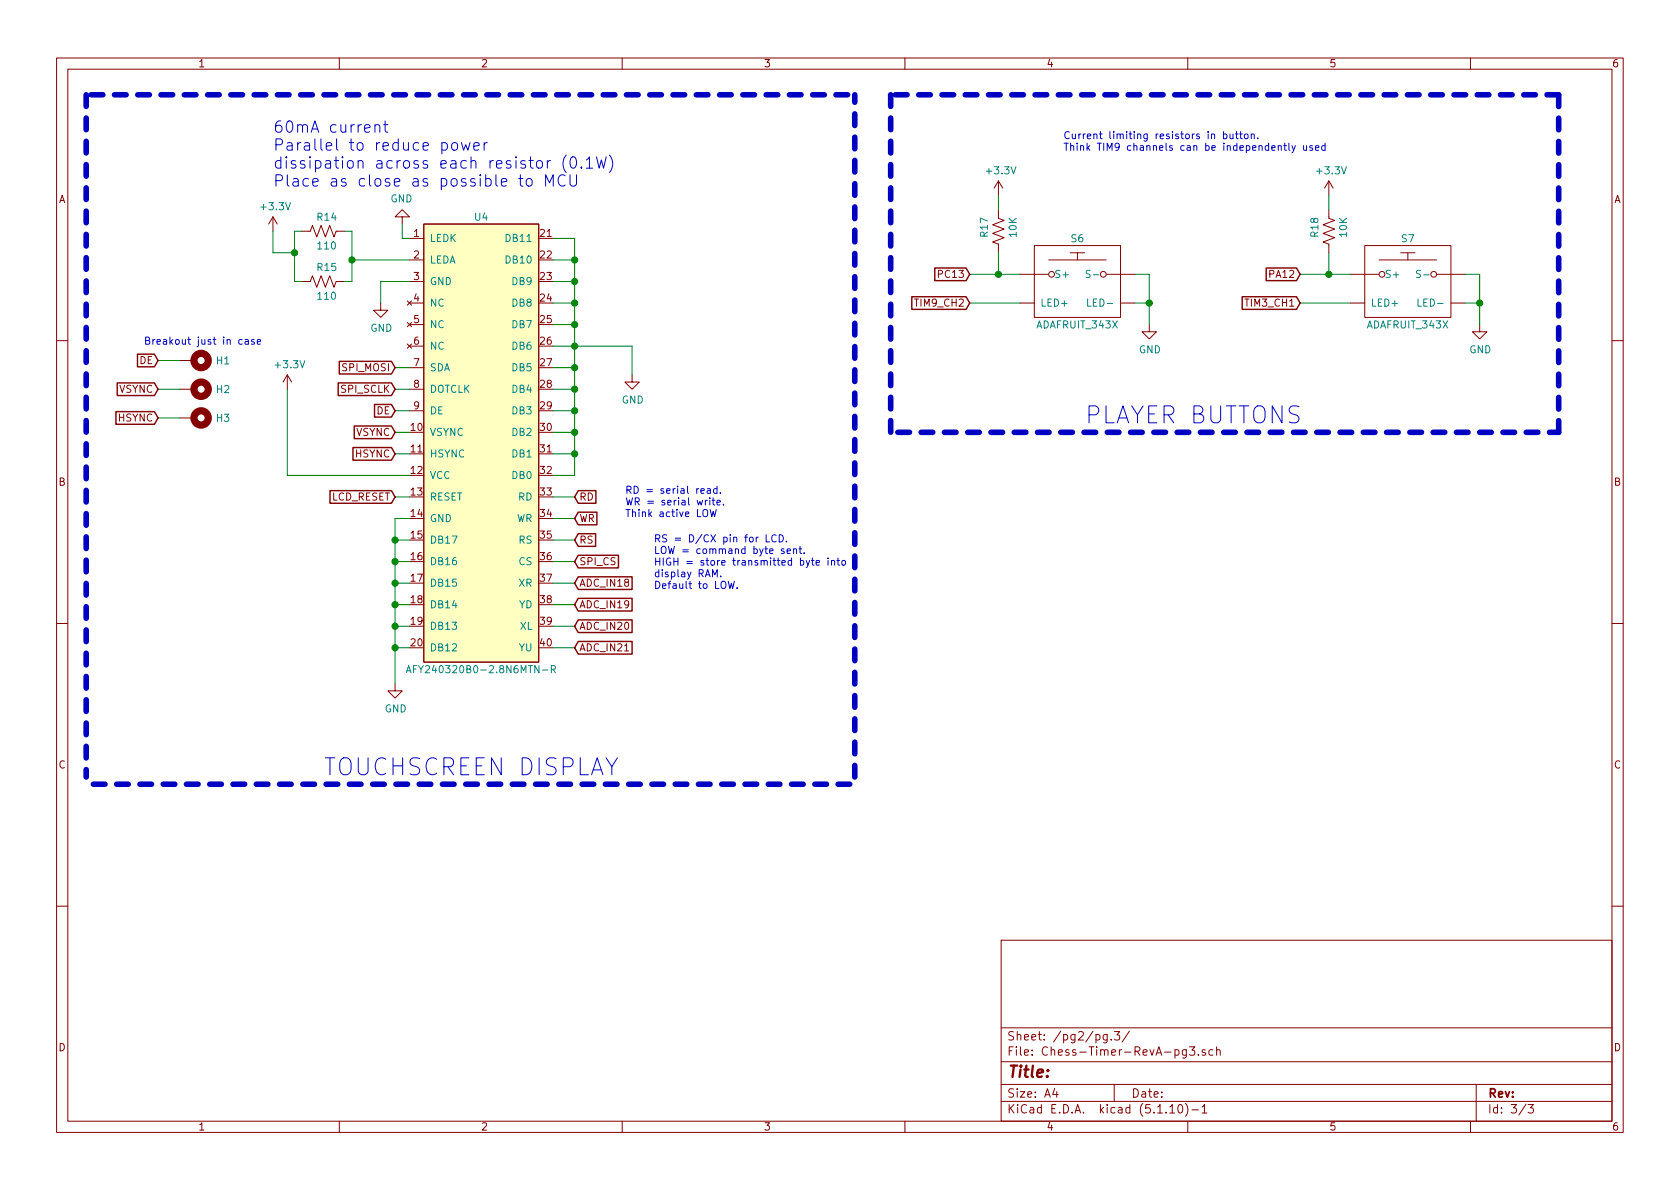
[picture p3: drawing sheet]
<svg xmlns="http://www.w3.org/2000/svg" width="297mm" height="210mm" viewBox="0 0 297 210" stroke-linecap="round" stroke-linejoin="round" font-family="sans-serif">
<g fill="none" stroke="#840000" stroke-width=".18">
<path d="M10 10.3h277v189.9h-277zM12 12.2h273v186.1h-273zM60 10.3v1.9M110 10.3v1.9M160 10.3v1.9M210 10.3v1.9M260 10.3v1.9M48.3 38.3l-.8 1.3M48.3 38.3v2.6M48.3 38.3l.7 1.3M71.1 38.3h1.3l-1.3-1.2-1.3 1.2h1.3v1.3M74.9 39.6h20.3v77.5h-20.3z"/>
<path d="M176.5 37.1v1.5l1 .4-2 .7 2 .8-2 .8 2 .7-2 .8 1 .4v1.5M176.5 32l-.7 1.3M176.5 32v2.5M176.5 32l.8 1.3M234.9 37.1v1.5l1.1 .4-2.1 .7 2.1 .8-2.1 .8 2.1 .7-2.1 .8 1 .4v1.5M234.9 32l-.7 1.3M234.9 32v2.5M234.9 32l.8 1.3M53.3 40.9h1.6l.3-1 .8 2 .8-2 .7 2 .8-2 .8 2 .3-1h1.6M53.3 49.8h1.6l.3-1 .8 2 .8-2 .7 2 .8-2 .8 2 .3-1h1.6M67.3 53.6v1.3h1.3l-1.3 1.2-1.3-1.2h1.3M72 53.2l.8 .8"/>
<path d="M72 57l.8 .8M72.4 42.2h2.5M72.4 46h2.5M72.4 49.8h2.5M72.4 53.6h2.5M72.4 57.4h2.5M72.8 53.2l-.8 .8M72.8 57l-.8 .8M180.3 53.6h2.6M180.3 48.5h5M182.9 43.4h15.2v12.7h-15.2zM185.4 46h10.2"/>
<path d="M189.2 44.7h2.6M190.5 44.7v1.3M195.7 48.5h5M198.1 53.6h2.6M203.2 57.4v1.3h1.3l-1.3 1.2-1.3-1.2h1.3M238.8 53.6h2.5M238.8 48.5h5M241.3 43.4h15.2v12.7h-15.2zM243.8 46h10.2M247.6 44.7h2.6M248.9 44.7v1.3M254.1 48.5h5"/>
<path d="M256.5 53.6h2.6M261.6 57.4v1.3h1.3l-1.3 1.2-1.3-1.2h1.3M10 60.2h2M31.7 68.8h2.6M31.7 73.9h2.6M31.7 63.7h2.6M50.8 66.3l-.8 1.3M50.8 66.3v2.5M50.8 66.3l.8 1.3M72 60.8l.8 .8M72.4 61.2h2.5M72.4 65h2.5"/>
<path d="M72.4 68.8h2.5M72.4 72.6h2.5M72.8 60.8l-.8 .8M111.8 66.3v1.3h1.2l-1.2 1.2-1.3-1.2h1.3M285 60.2h2M10 110.3h2M110.4 115.1h.8M285 110.3h2M69.8 120.9v1.3h1.3l-1.3 1.2-1.2-1.2h1.2M10 160.2h2M177 166.3h108v32h-108zM285 160.2h2"/>
<path d="M60 198.3v1.9M110 198.3v1.9M160 198.3v1.9M177 194.8h108M177 191.8h108M177 187.8h108M177 181.8h108M186.5 192.5l-.4 1h1M186.8 193v1M195.8 182.9v1.2l-.3 .3-.4-.1M195.8 183l-.5-.1-.3 .3 .1 .6 .2 .1 .5-.1M196.5 183.8v.1"/>
<path d="M197 191.8v3M197.1 182.4h.9l-.5 .6 .4 .1v.7l-.2 .1-.6-.1M199.7 182.3l-1.3 2M206.8 195.8l.5-.5v1.5M206.8 196.8h.9M208.5 195.4l.1-.1a.8 .8 0 0 1 .5 .8 .8 .8 0 0 1-.5 .7 1 1 0 0 1-.1-1.4zM209.6 195.1a1.71 1.71 0 0 1 0 2.3M209.8 185.6v1.2l-.3 .3-.4-.1M209.8 185.7l-.5-.1-.3 .3 .2 .6h.6M210 198.3v1.9M210.3 185.1h1l-.6 .6 .5 .1v.7l-.2 .1-.7-.1M210.7 196.3h1.2"/>
<path d="M211.9 186.5v.1M212.5 195.8l.5-.5v1.5M212.5 196.8h.9M213.1 185.7l-.3-.1-.3 .2 .1 .2 .5 .2v.3h-.6M214.5 185.7l-.5-.1-.3 .3 .1 .6 .2 .1 .5-.1M215.1 185.7l.2-.1 .4 .1v.9M215.1 185.1v1.5M260 198.3v1.9M261 191.8v6.5M269.8 195.2l-1.2 2M270.2 195.3h.9l-.5 .6 .4 .1v.7l-.2 .1-.6-.1"/>
<circle cx="185.9" cy="48.5" r=".51"/>
<circle cx="195.1" cy="48.5" r=".51"/>
<circle cx="244.3" cy="48.5" r=".51"/>
<circle cx="253.5" cy="48.5" r=".51"/>
</g>
<path d="M74.9 39.6h20.3v77.5h-20.3z" fill="#ffffc2" stroke="#ffffc2" stroke-width=".18"/>
<g fill="none" stroke="#008484" stroke-width=".18">
<path d="M192.3 52.9v1.2h.6M192.7 47.9l-.4-.1-.2 .1v.5l.6 .2v.2l-.2 .3-.5-.1M193.3 48.6h1M250.7 52.9v1.2h.6M251.2 47.9l-.5-.1-.2 .1v.5l.6 .2 .1 .2-.3 .3-.5-.1M251.7 48.6h1M71.8 119l.5-1.3 .4 1.3M72 118.6h.6M73.1 118.3h.4M73.7 117.7h-.6v1.3M95.9 118.5h1M97.5 118.4l.6-.1v-.5l-.1-.1h-.5v1.3"/>
<path d="M97.8 118.4l.4 .6"/>
</g>
<g fill="none" stroke="#840000" stroke-width="1.3">
<circle cx="35.6" cy="63.7" r="1.27"/>
<circle cx="35.6" cy="68.8" r="1.27"/>
<circle cx="35.6" cy="73.9" r="1.27"/>
</g>
<path d="M15.2 16.8v120.6M149.9 16.8h-134.7M157.5 16.8v59.6M275.6 16.8h-118.1M158.7 76.4h116.9M275.6 76.4v-59.6M16.5 138.7h134.6M151.1 137.4v-120.6" fill="none" stroke="#0000c2" stroke-width=".99" stroke-dasharray="2.1 2.1"/>
<g fill="none" stroke="#008400" stroke-width=".18">
<path d="M71.1 39.6v2.6h1.3M176.5 34.5v2.6M234.9 34.5v2.6M48.3 40.9v3.8h3.8M53.3 40.9h-1.2v8.9h1.2M61 40.9h1.2v8.9h-1.2M62.2 46h10.2M72.4 49.8h-5.1v3.8M97.8 42.2h3.8v41.9h-3.8M97.8 49.8h3.8M97.8 46h3.8M97.8 53.6h3.8"/>
<path d="M97.8 57.4h3.8M171.4 48.5h8.9M171.4 53.6h8.9M176.5 44.7v3.8M200.7 48.5h2.5v8.9M200.7 53.6h2.5M229.9 48.5h8.9M229.9 53.6h8.9M234.9 44.7v3.8M259.1 48.5h2.5v8.9M259.1 53.6h2.5M27.9 68.8h3.8"/>
<path d="M27.9 73.9h3.8M27.9 63.7h3.8M50.8 68.8v15.3h21.6M69.8 65h2.6M69.8 72.6h2.6M69.8 76.4h2.6M69.8 68.8h2.6M97.8 65h3.8M97.8 72.6h3.8M97.8 76.4h3.8M97.8 61.2h14v5.1M97.8 68.8h3.8"/>
<path d="M69.8 87.9h2.6M69.8 80.3h2.6M69.8 99.3h2.6M69.8 95.5h2.6M72.4 91.7h-2.6v29.2M97.8 87.9h3.8M97.8 80.3h3.8M97.8 99.3h3.8M97.8 95.5h3.8M97.8 91.7h3.8M69.8 114.5h2.6M69.8 110.7h2.6"/>
<path d="M69.8 106.9h2.6M69.8 103.1h2.6M97.8 114.5h3.8M97.8 110.7h3.8M97.8 106.9h3.8M97.8 103.1h3.8"/>
</g>
<g fill="none" stroke="#840000" stroke-width=".25">
<path d="M161.2 52.5h9.6l.6 1.1-.6 1.1h-9.6zM165.3 47.4h5.5l.6 1.1-.6 1.1h-5.5zM219.6 52.5h9.6l.7 1.1-.7 1.1h-9.6zM223.9 47.4h5.3l.7 1.1-.7 1.1h-5.3zM20.5 72.8h6.8l.6 1.1-.6 1.1h-6.8zM20.7 67.7h6.6l.6 1.1-.6 1.1h-6.6zM24.3 62.6h3l.6 1.1-.6 1.2h-3zM59.8 67.7h9.4l.6 1.1-.6 1.1h-9.4zM60 63.9h9.2l.6 1.1-.6 1.1h-9.2zM62.4 79.1h6.8l.6 1.2-.6 1.1h-6.8zM62.6 75.3h6.6l.6 1.1-.6 1.2h-6.6zM66.2 71.5h3l.6 1.1-.6 1.2h-3z"/>
<path d="M58.3 86.8h10.9l.6 1.1-.6 1.1h-10.9zM102.2 86.8h3.2v2.2h-3.2l-.6-1.1zM102.2 90.6h3.3v2.2h-3.3l-.6-1.1zM102.2 94.4h3.1v2.2h-3.1l-.6-1.1zM102.2 98.2h7.1v2.2h-7.1l-.6-1.1zM102.2 113.4h9.6v2.3h-9.6l-.6-1.2zM102.2 109.6h9.6v2.3h-9.6l-.6-1.2zM102.2 105.8h9.6v2.2h-9.6l-.6-1.1zM102.2 102h9.6v2.2h-9.6l-.6-1.1z"/>
</g>
<g fill="none" stroke="#0000c2" stroke-width=".18">
<path d="M66.3 22.2a.49 .49 0 0 1 .9 .1v1.1M66.3 22v1.4M67.8 22h.8M68.1 21.4v1.7l.1 .2 .4 .1M80 25.3a.54 .54 0 0 1 .9 .3v.6a.54 .54 0 0 1-.5 .4 .54 .54 0 0 1-.5-.4v-.6zM81.6 25.2l.4 1.4 .3-1 .4 1 .4-1.4M83.8 25.9l.9-.2-.1-.4-.6-.1-.2 .3 .1 1 .1 .1 .6-.1M85.6 25.2v1.4M86.2 25.2l-.4 .1-.2 .3M91.7 31.6h.8M92 30.9v1.7l.1 .2 .4 .1M93.2 31.7a.52 .52 0 0 1 .9 .2v.6a.54 .54 0 0 1-.5 .4 .54 .54 0 0 1-.6-.4v-.6z"/>
<path d="M96.5 32.9v-2l.7 1.4 .6-1.4v2M97.3 28.4l-.3 .1-.2 .3M99.9 31.1a.82 .82 0 0 0-1 0 .82 .82 0 0 0-.2 .9 .75 .75 0 0 0 .4 .8 .75 .75 0 0 0 .8-.1M100.1 27.4a2.37 2.37 0 0 0 0 3.1M100.8 30.9v1.6l.4 .4h.3l.4-.4v-1.6M101 27.9a.49 .49 0 0 1 .5-.2 .49 .49 0 0 1 .3 .4 1.04 1.04 0 0 1-.5 1.6 1.25 1.25 0 0 1-.3-1.8zM102.8 29.5l.1 .1-.1 .1-.1-.1 .1-.1v.2M103.7 28.3l.5-.6v2M103.7 29.7h1.1M105.5 27.7l.4 2 .4-1.4 .4 1.4 .5-2M107.7 27.4a2.29 2.29 0 0 1 0 3.1M216.3 23.7h.4l.2 .2-.1 .6h-.5"/>
<path d="M216.3 23.3v1.2M217.5 23.7v.8h.3l.2-.1M218 23.7v.8M218.4 23.7h.5M218.6 23.3v1.1l.3 .1M219.2 23.7h.5M219.4 23.3v1.1l.3 .1M220.1 23.8l.2-.1 .3 .1 .1 .5-.2 .2h-.2l-.2-.1zM221.2 23.8l.2-.1h.3l.1 .8M221.2 23.7v.8M222.4 24.4v.1M226 25.9l.2-.2 .3 .1v.8"/>
<path d="M227 25.7h.5M227.2 25.3v1.1l.3 .2M227.9 25.3v1.1l.2 .2M228.4 25.7l.3 .9M229 25.7l-.4 1.2-.2 .1M230.5 25.7v.8l.3 .1 .2-.1M231 25.7v.9M232.1 25.8l-.4-.1-.1 .2v.2l.5 .1v.3h-.5M232.6 26.2l.6-.1-.1-.3-.3-.1-.2 .2 .1 .6h.4M234.3 25.8l-.4-.1-.2 .3 .1 .5h.5M234.3 25.3v1.3M42.8 60.1l-.3-.1-.3 .3 .1 .5h.5"/>
<path d="M43.4 60.1h.4l.1 .8M43.9 60.3l-.4 .1-.2 .2 .1 .2h.5M44.9 60.1l-.3-.1-.2 .2 .1 .2 .4 .1v.3h-.5M45.5 60.4l.6-.1-.1-.2-.3-.1-.2 .2v.6h.5M123.9 86.8l.6-.1v-.2l-.4-.1-.2 .2 .1 .6h.5M124.3 90.3a.45 .45 0 0 1 .8 0 .88 .88 0 0 1-.3 1.1l-.3-.1a1.07 1.07 0 0 1-.2-1zM125.1 86.5h.5v.7M125.1 88.5h-.3l-.1 .2M125.5 88v.2M125.5 88.5v.8M125.6 90.1l.3 1.3 .2-1 .2 1 .3-1.3M125.6 86.7l-.4 .1-.2 .1 .1 .3h.5"/>
<path d="M125.9 88.5h.5M126.1 88v1.1l.3 .2M126.8 86.5l-.4-.1-.2 .2 .1 .6h.5M126.8 88.9l.6-.1-.1-.3h-.4l-.1 .1v.6h.5M126.8 86v1.2M127.4 87.1v.1M127.9 89.2v.1M135.5 94.6v1.2h.6M137.2 94.7a.51 .51 0 0 0-.6 0 .51 .51 0 0 0-.2 .6 .46 .46 0 0 0 .3 .5 .46 .46 0 0 0 .5-.1M137.8 94.6a.64 .64 0 0 1 .7 .6 .64 .64 0 0 1-.7 .6zM138.6 97.1l-.3-.1-.2 .2 .1 .2 .4 .1v.3h-.5M139 95.7v.1"/>
<path d="M139.2 97.5l.6-.1-.1-.3-.4-.1-.1 .2v.6h.5M140.3 97.2l.2-.2 .3 .1v.8M140.3 97v.9M141.3 97h.5M141.5 96.6v1.1l.3 .2M142.2 97.8v.1M143.2 99.1l-.5 1.1-.2 .2M143.5 99.1h.4M143.6 98.7v1.1l.3 .1M144.3 99.5l.6-.1v-.2l-.4-.1-.2 .2v.6h.6M146.4 98.7v.1M146.4 99.1v.8"/>
<path d="M147 99.2l.2-.1 .3 .1 .1 .7M147 99.1v.8M148 99.1h.5M148.2 98.7v1.1l.3 .1M148.9 99.2l.4-.1 .2 .2-.1 .6h-.3l-.2-.1zM126 102v-1.3l.4 .9 .4-.9v1.3M127.4 101.9v.1M128.8 102.8l.3 1.3 .2-1 .2 1 .3-1.3M130.3 103.9v.2"/>
</g>
<g fill="#008400" stroke="#008400" stroke-width=".25">
<circle cx="101.6" cy="53.6" r=".51"/>
<circle cx="101.6" cy="68.8" r=".51"/>
<circle cx="101.6" cy="72.6" r=".51"/>
<circle cx="261.6" cy="53.6" r=".51"/>
<circle cx="101.6" cy="65" r=".51"/>
<circle cx="235" cy="48.5" r=".51"/>
<circle cx="203.2" cy="53.6" r=".51"/>
<circle cx="101.6" cy="76.4" r=".51"/>
<circle cx="176.5" cy="48.5" r=".51"/>
<circle cx="101.6" cy="61.2" r=".51"/>
<circle cx="101.6" cy="80.3" r=".51"/>
<circle cx="101.6" cy="57.4" r=".51"/>
<circle cx="69.9" cy="106.9" r=".51"/>
<circle cx="101.6" cy="49.8" r=".51"/>
<circle cx="69.9" cy="95.5" r=".51"/>
<circle cx="52.1" cy="44.7" r=".51"/>
<circle cx="101.6" cy="46" r=".51"/>
<circle cx="69.9" cy="99.3" r=".51"/>
<circle cx="62.2" cy="46" r=".51"/>
<circle cx="69.9" cy="103.1" r=".51"/>
<circle cx="69.9" cy="114.5" r=".51"/>
<circle cx="69.9" cy="110.7" r=".51"/>
</g>
<g font-size="4.2" fill="#0000c2">
<text x="191.8" y="74.9">PLAYER BUTTONS</text>
<text x="57.1" y="137.2">TOUCHSCREEN DISPLAY</text>
</g>
<g font-size="2.8" fill="#0000c2">
<text x="48.3" y="23.5">60mA current</text>
<text x="48.3" y="26.7">Parallel to reduce power</text>
<text x="48.3" y="29.8">dissipation across each resistor (0.1W)</text>
<text x="48.3" y="33">Place as close as possible to MCU</text>
</g>
<text font-size="2.8" fill="#840000" x="178" y="190.5">Title:</text>
<g font-size="2.1" fill="#840000">
<text x="178" y="184">Sheet: /pg2/pg.3/</text>
<text x="178" y="186.7">File: Chess-Timer-RevA-pg3.sch</text>
<text x="178" y="196.9">KiCad E.D.A. kicad (5.1.10)-1</text>
<text x="178" y="194.1">Size: A4</text>
<text x="200" y="194.1">Date:</text>
<text x="263" y="194.1">Rev:</text>
<text x="263" y="196.9">Id: 3/3</text>
</g>
<g font-size="1.8" fill="#840000">
<text x="35" y="11.9">1</text>
<text x="85" y="11.9">2</text>
<text x="135" y="11.9">3</text>
<text x="185" y="11.9">4</text>
<text x="235" y="11.9">5</text>
<text x="285" y="11.9">6</text>
<text x="10.4" y="35.9">A</text>
<text x="285.4" y="35.9">A</text>
<text x="73.2" y="41.9">1</text>
<text x="95.6" y="41.9">21</text>
<text x="73.2" y="45.7">2</text>
<text x="95.6" y="45.7">22</text>
<text x="73.2" y="49.5">3</text>
<text x="73.2" y="53.3">4</text>
<text x="95.6" y="49.5">23</text>
<text x="95.6" y="53.3">24</text>
<text x="166.2" y="49.1">PC13</text>
<text x="224.7" y="49.1">PA12</text>
<text x="73.2" y="57.1">5</text>
<text x="95.6" y="57.1">25</text>
<text x="162.1" y="54.2">TIM9_CH2</text>
<text x="220.5" y="54.2">TIM3_CH1</text>
<text x="24.7" y="64.4">DE</text>
<text x="60.7" y="65.7">SPI_MOSI</text>
<text x="73.2" y="61">6</text>
<text x="73.2" y="64.8">7</text>
<text x="95.6" y="61">26</text>
<text x="95.6" y="64.8">27</text>
<text x="21.1" y="69.5">VSYNC</text>
<text x="60.4" y="69.5">SPI_SCLK</text>
<text x="73.2" y="68.6">8</text>
<text x="95.6" y="68.6">28</text>
<text x="21" y="74.5">HSYNC</text>
<text x="63" y="77.1">VSYNC</text>
<text x="66.6" y="73.3">DE</text>
<text x="72.7" y="76.2">10</text>
<text x="73.2" y="72.4">9</text>
<text x="95.6" y="72.4">29</text>
<text x="95.6" y="76.2">30</text>
<text x="62.9" y="80.9">HSYNC</text>
<text x="72.7" y="80">11</text>
<text x="72.7" y="83.8">12</text>
<text x="95.6" y="80">31</text>
<text x="95.6" y="83.8">32</text>
<text x="10.4" y="85.9">B</text>
<text x="58.5" y="88.5">LCD_RESET</text>
<text x="72.7" y="87.6">13</text>
<text x="95.6" y="87.6">33</text>
<text x="102.4" y="88.5">RD</text>
<text x="285.4" y="85.9">B</text>
<text x="72.7" y="91.4">14</text>
<text x="72.7" y="95.2">15</text>
<text x="95.6" y="91.4">34</text>
<text x="95.6" y="95.2">35</text>
<text x="102.4" y="92.3">WR</text>
<text x="72.7" y="99.1">16</text>
<text x="95.6" y="99.1">36</text>
<text x="102.4" y="96.1">RS</text>
<text x="102.4" y="99.9">SPI_CS</text>
<text x="72.7" y="102.9">17</text>
<text x="72.7" y="106.7">18</text>
<text x="95.6" y="102.9">37</text>
<text x="95.6" y="106.7">38</text>
<text x="102.4" y="107.6">ADC_IN19</text>
<text x="102.4" y="103.8">ADC_IN18</text>
<text x="72.7" y="110.5">19</text>
<text x="95.6" y="110.5">39</text>
<text x="102.4" y="111.4">ADC_IN20</text>
<text x="72.7" y="114.3">20</text>
<text x="95.6" y="114.3">40</text>
<text x="102.4" y="115.2">ADC_IN21</text>
<text x="10.4" y="135.9">C</text>
<text x="285.4" y="135.9">C</text>
<text x="10.4" y="185.9">D</text>
<text x="285.4" y="185.9">D</text>
<text x="35" y="199.9">1</text>
<text x="85" y="199.9">2</text>
<text x="135" y="199.9">3</text>
<text x="185" y="199.9">4</text>
<text x="235" y="199.9">5</text>
<text x="285" y="199.9">6</text>
</g>
<g font-size="1.8" fill="#0000c2">
<text x="188" y="24.6">Current limiting resistors in button.</text>
<text x="188" y="26.7">Think TIM9 channels can be independently used</text>
<text x="25.4" y="61">Breakout just in case</text>
<text x="110.5" y="87.3">RD = serial read.</text>
<text x="110.5" y="89.4">WR = serial write.</text>
<text x="110.5" y="91.4">Think active LOW</text>
<text x="115.6" y="95.9">RS = D/CX pin for LCD.</text>
<text x="115.6" y="98">LOW = command byte sent.</text>
<text x="115.6" y="100">HIGH = store transmitted byte into</text>
<text x="115.6" y="102.1">display RAM.</text>
<text x="115.6" y="104.1">Default to LOW.</text>
</g>
<g font-size="1.8" fill="#008484">
<text x="69" y="35.8">GND</text>
<text x="174.6" y="30.8">+3.3V</text>
<text x="233" y="30.8">+3.3V</text>
<text x="46.3" y="37.2">+3.3V</text>
<text x="56.2" y="39">R14</text>
<text x="84" y="39">U4</text>
<text x="174.7" y="41.9" transform="rotate(-90 174.7 41.9)">R17</text>
<text x="179.8" y="41.9" transform="rotate(-90 179.8 41.9)">10K</text>
<text x="233.1" y="41.9" transform="rotate(-90 233.1 41.9)">R18</text>
<text x="238.2" y="41.9" transform="rotate(-90 238.2 41.9)">10K</text>
<text x="56.2" y="47.9">R15</text>
<text x="56.3" y="44.1">110</text>
<text x="75.9" y="42.8">LEDK</text>
<text x="75.9" y="46.6">LEDA</text>
<text x="89.7" y="42.8">DB11</text>
<text x="89.7" y="46.6">DB10</text>
<text x="189.4" y="42.8">S6</text>
<text x="247.9" y="42.8">S7</text>
<text x="56.3" y="53">110</text>
<text x="75.9" y="50.4">GND</text>
<text x="90.7" y="50.4">DB9</text>
<text x="186.4" y="49.1">S+</text>
<text x="244.8" y="49.1">S+</text>
<text x="65.5" y="58.7">GND</text>
<text x="75.9" y="54.2">NC</text>
<text x="75.9" y="58">NC</text>
<text x="90.7" y="54.2">DB8</text>
<text x="90.7" y="58">DB7</text>
<text x="183.4" y="58.1">ADAFRUIT_343X</text>
<text x="183.9" y="54.2">LED+</text>
<text x="193" y="54.2">LED-</text>
<text x="241.9" y="58.1">ADAFRUIT_343X</text>
<text x="242.3" y="54.2">LED+</text>
<text x="251.4" y="54.2">LED-</text>
<text x="38.3" y="64.4">H1</text>
<text x="48.8" y="65.1">+3.3V</text>
<text x="75.9" y="61.8">NC</text>
<text x="75.9" y="65.7">SDA</text>
<text x="90.7" y="61.8">DB6</text>
<text x="90.7" y="65.7">DB5</text>
<text x="201.4" y="62.5">GND</text>
<text x="259.8" y="62.5">GND</text>
<text x="38.3" y="69.5">H2</text>
<text x="75.9" y="69.5">DOTCLK</text>
<text x="90.7" y="69.5">DB4</text>
<text x="109.9" y="71.4">GND</text>
<text x="38.3" y="74.6">H3</text>
<text x="75.9" y="77.1">VSYNC</text>
<text x="75.9" y="73.3">DE</text>
<text x="90.7" y="73.3">DB3</text>
<text x="90.7" y="77.1">DB2</text>
<text x="75.9" y="80.9">HSYNC</text>
<text x="90.7" y="80.9">DB1</text>
<text x="75.9" y="84.7">VCC</text>
<text x="75.9" y="88.5">RESET</text>
<text x="90.7" y="84.7">DB0</text>
<text x="91.7" y="88.5">RD</text>
<text x="75.9" y="92.3">GND</text>
<text x="91.3" y="92.3">WR</text>
<text x="75.9" y="96.1">DB17</text>
<text x="75.9" y="99.9">DB16</text>
<text x="91.8" y="96.1">RS</text>
<text x="91.8" y="99.9">CS</text>
<text x="75.9" y="103.8">DB15</text>
<text x="75.9" y="107.6">DB14</text>
<text x="91.8" y="103.8">XR</text>
<text x="91.8" y="107.6">YD</text>
<text x="75.9" y="111.4">DB13</text>
<text x="92" y="111.4">XL</text>
<text x="73.7" y="119">AFY240320B0-2.8N6MTN-R</text>
<text x="75.9" y="115.2">DB12</text>
<text x="91.8" y="115.2">YU</text>
<text x="68" y="126">GND</text>
</g>
</svg>
